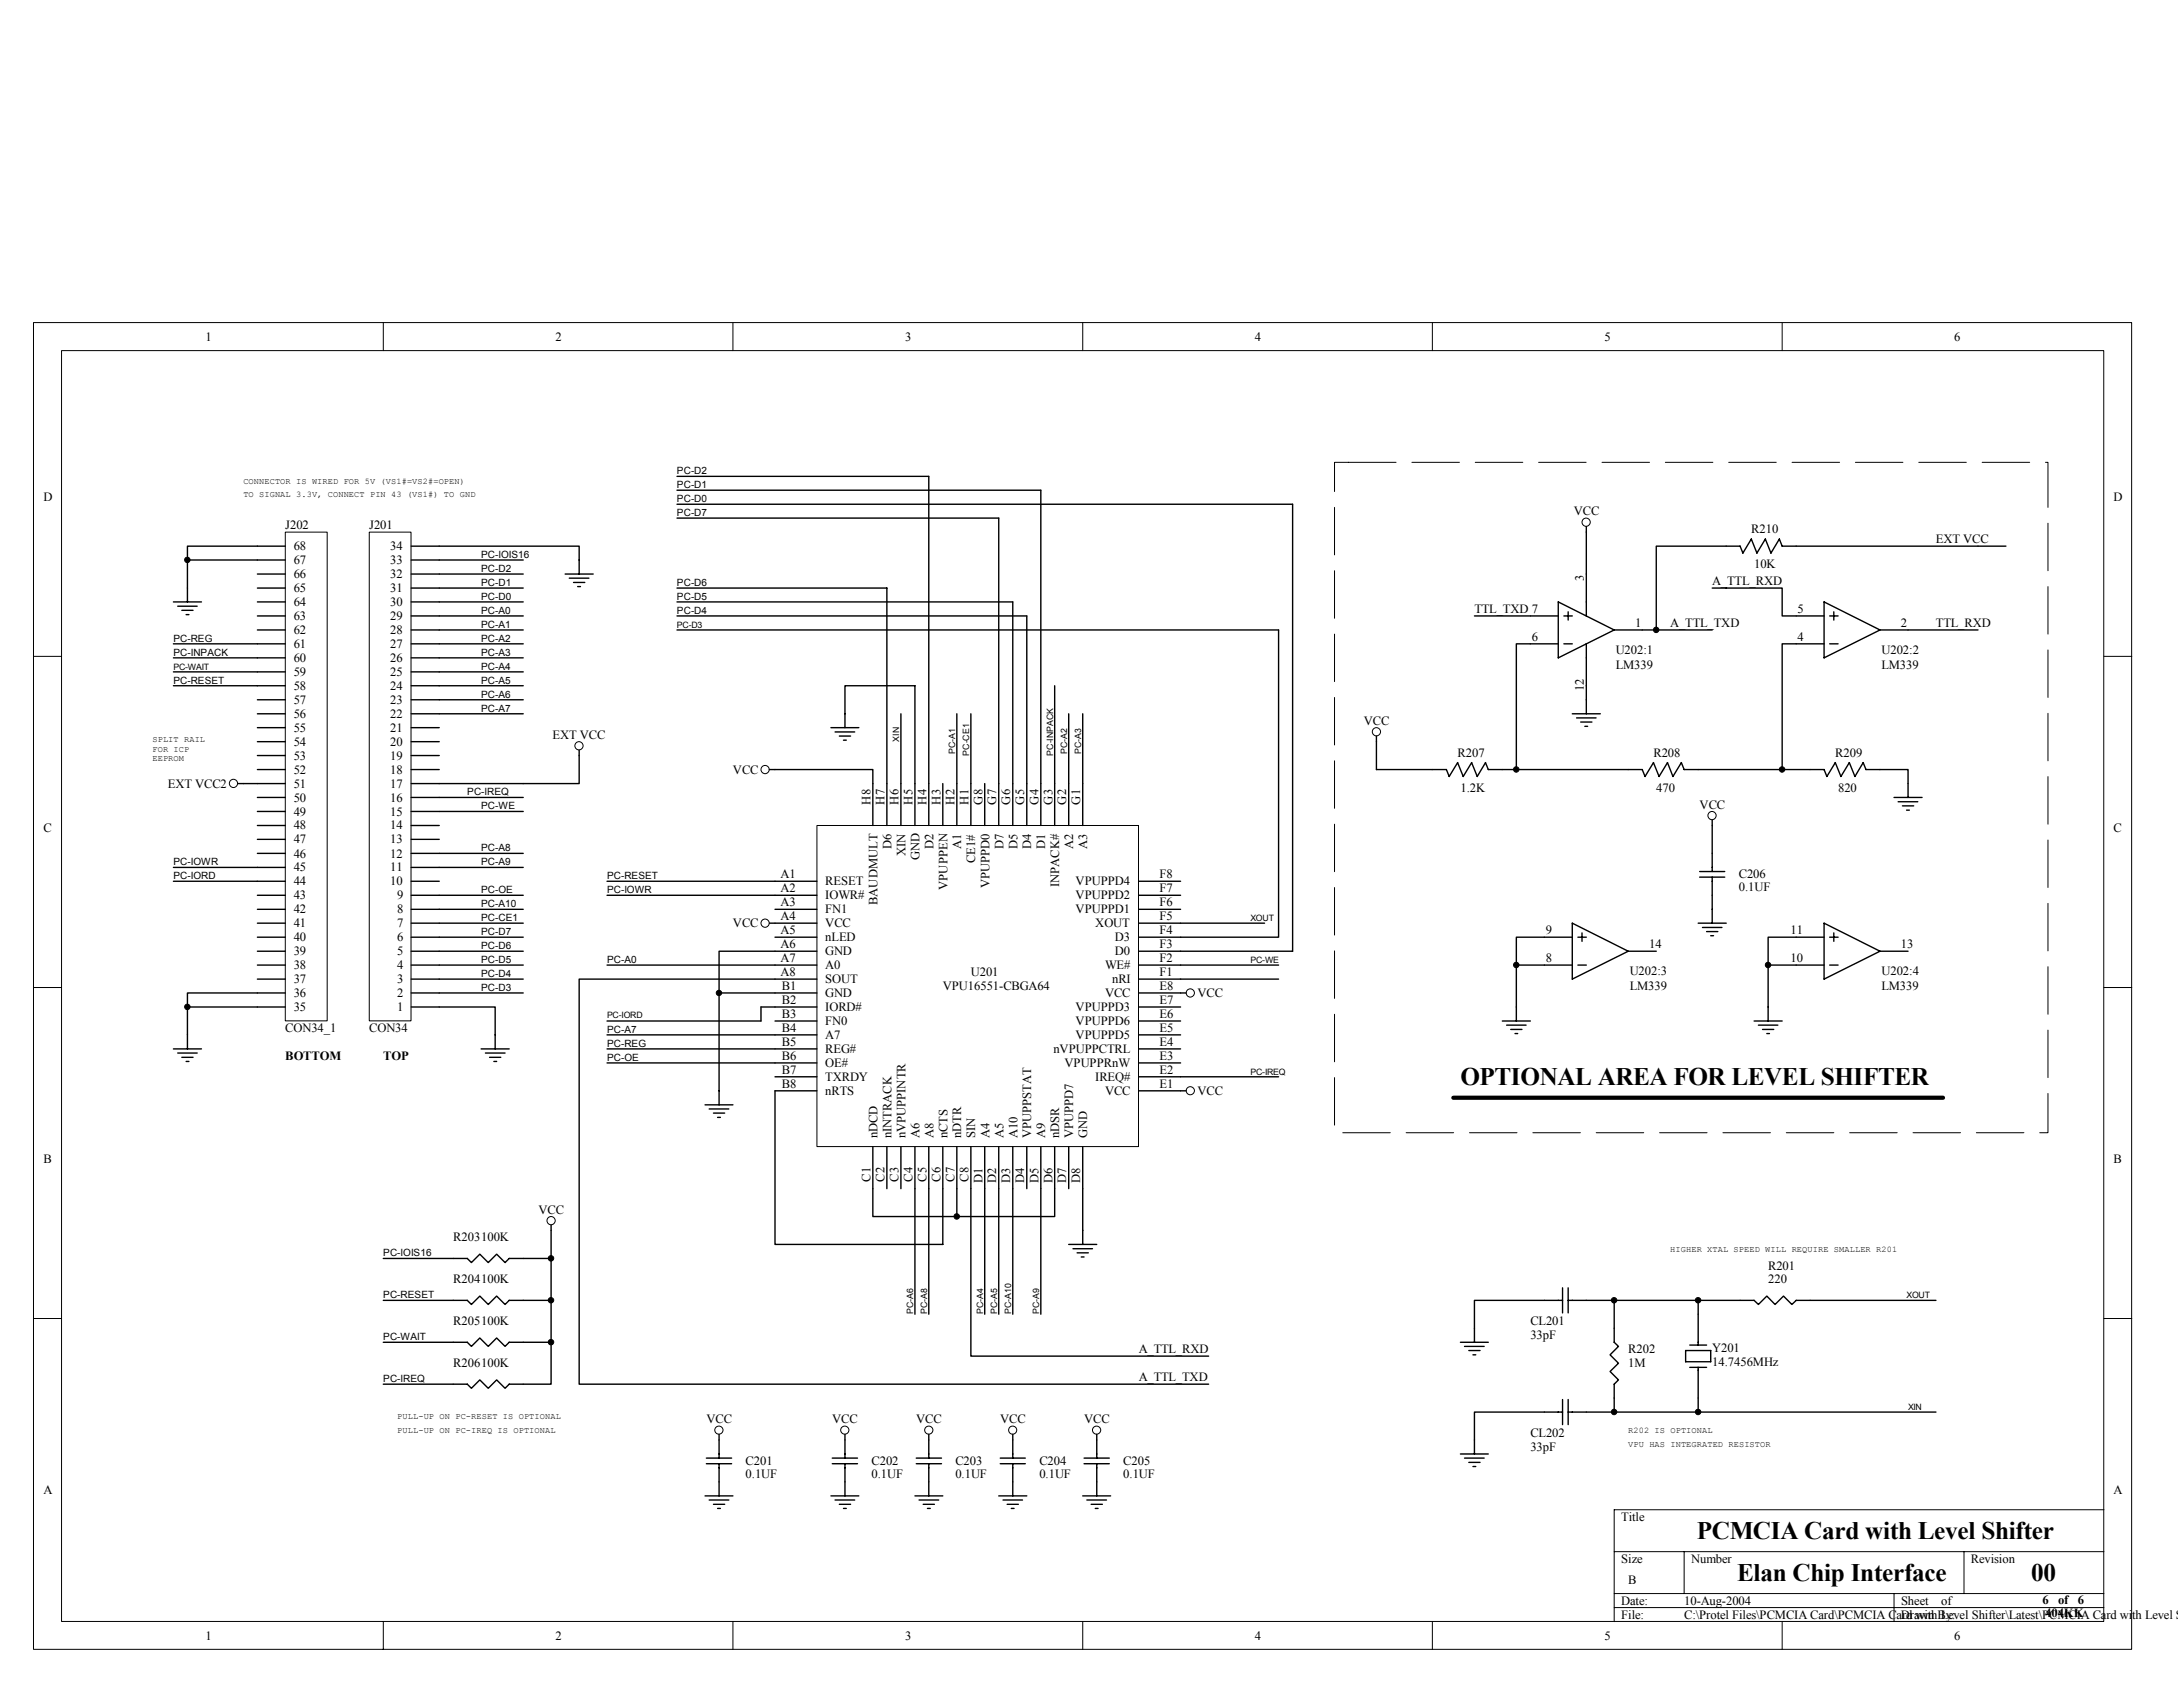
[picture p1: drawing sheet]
<svg xmlns="http://www.w3.org/2000/svg" width="279mm" height="216mm" viewBox="0 0 279 216" stroke-linecap="round" stroke-linejoin="round" font-family="sans-serif">
<g fill="none" stroke="#000" stroke-width=".13">
<path d="M4.3 41.4h269.2v170.2h-269.2zM7.9 45h262v163h-262zM49.2 41.4v3.6M94 41.4v3.6M138.9 41.4v3.6M183.7 41.4v3.6M228.6 41.4v3.6M4.3 84.2h3.6M269.9 84.2h3.6M4.3 126.7h3.6M269.9 126.7h3.6M4.3 169.1h3.6"/>
<path d="M269.9 169.1h3.6M207.1 199.1h62.8M216 199.1v5.3M251.9 199.1v5.3M269.9 193.7h-62.8v14.3M49.2 208v3.6M94 208v3.6M138.9 208v3.6M183.7 208v3.6M207.1 204.4h62.8M207.1 206.2h62.8M228.6 208v3.6"/>
<path d="M243 204.4v3.6"/>
<circle cx="92.2" cy="183.5" r=".52"/>
</g>
<g fill="none" stroke="#000" stroke-width=".18">
<path d="M86.8 77.2h43.1v23.3M86.8 66.5h41.3v34M86.8 61.1h32.3v39.4M86.8 62.9h46.7v37.6M86.8 64.7h79v57.3h-14.4M86.8 79h44.9v21.5M86.8 75.4h27v25.1M86.8 80.8h77.2v39.4h-12.6M115.6 91.6v8.9M122.7 91.6v8.9M124.5 91.6v8.9M135.3 88v12.5"/>
<path d="M137.1 91.6v8.9M138.9 91.6v8.9M77.9 114.9h21.5M77.9 113.1h21.5M151.4 118.4h10.8M77.9 132.8h21.5M77.9 123.8h21.5M77.9 134.6h21.5M77.9 136.4h21.5M99.4 139.9v19.7h21.5v-7.1M99.4 125.6h-25.1v52h80.7M99.4 129.2h-1.8v1.8h-19.7"/>
<path d="M151.4 123.8h12.6M151.4 138.1h12.6M151.4 125.6h12.6M112 152.5v3.6h23.3v-3.6M117.4 152.5v16.1M119.1 152.5v16.1M122.7 152.5v3.6M124.5 152.5v21.5h30.5M126.3 152.5v16.1M128.1 152.5v16.1M129.9 152.5v16.1M133.5 152.5v16.1"/>
<path d="M198.1 166.8h2.3M200.4 165.2v3.2M200.4 179.5v3.3M201.2 166.8h23.8l.6 .5 1.1-1 1 1 1.1-1 1.1 1 .5-.5h17.9M201.2 165.2v3.2M201.2 179.5v3.3M207.1 166.8v5.4l.5 .5-1.1 1.1 1.1 1.1-1.1 1 1.1 1.1-.5 .6v3.5M217.8 166.8v1.8M217.8 179.3v1.8M90.6 187.8h3.3M90.6 187h3.3M92.2 184v3"/>
<path d="M92.2 187.8v2.3M106.8 187.8h3.2M106.8 187h3.2M108.4 184.7v2.3M108.4 187.8v2.3M198.1 181.1h2.3M201.2 181.1h47.1"/>
</g>
<g fill="#000" stroke="#000" stroke-width=".13">
<circle cx="207.1" cy="181.1" r=".35"/>
<circle cx="217.8" cy="181.1" r=".35"/>
</g>
<path d="M104.8 105.9h41.2v41.2h-41.2z" fill="#fff"/>
<g fill="none" stroke="#000" stroke-width=".13">
<path d="M104.8 105.9h41.2v41.2h-41.2z"/>
<circle cx="203.5" cy="67" r=".53"/>
<circle cx="74.3" cy="95.7" r=".53"/>
<circle cx="176.6" cy="93.9" r=".53"/>
<circle cx="30" cy="100.5" r=".53"/>
<circle cx="219.6" cy="104.6" r=".53"/>
</g>
<g fill="none" stroke="#000" stroke-width=".18">
<path d="M22.2 77.2h3.6M22.8 77.8h2.5M23.3 78.3h1.5M23.9 78.8h.3M33 71.8h-9v5.4M33 70.1h-9v1.7M56.3 70.1h18v3.5M56.3 79h10.8M56.3 75.4h10.8M56.3 77.2h10.8M56.3 73.6h10.8M56.3 71.8h10.8"/>
<path d="M72.5 73.6h3.6M73 74.2h2.5M73.6 74.7h1.4M74.1 75.2h.4M189.1 79h10.8M199.9 77.2l7.2 3.6-7.2 3.6zM200.6 79h1.1M201.2 78.5v1M203.5 67.5v11.5M219.6 75.4h9v3.6h5.4M234 77.2l7.2 3.6-7.2 3.6zM234.7 79h1.1"/>
<path d="M235.2 78.5v1M257.3 70.1h-28.7l-.3-.9-1.1 1.8-.7-1.8-1.1 1.8-.7-1.8-1.1 1.8-.4-.9h-10.7v10.7M22.2 82.6h10.8M22.2 84.4h10.8M22.2 86.2h10.8M22.2 88h10.8M56.3 82.6h10.8M56.3 80.8h10.8M56.3 91.6h10.8M56.3 84.4h10.8M56.3 86.2h10.8M56.3 88h10.8"/>
<path d="M56.3 89.8h10.8M74.3 96.2v4.3h-18M99.4 98.7h12.6v7.2M106.6 93.3h3.6M107.1 93.9h2.5M107.7 94.4h1.4M108.2 95h.4M108.4 93.3v-5.3h9v17.9M194.5 98.7h16.2l.3 .9 1.1-1.8 .7 1.8 1.1-1.8 .7 1.8 1.1-1.8 .3 .9h18l.4 .9 1-1.8 .8 1.8 1-1.8 .8 1.8 1-1.8 .4 .9h5.4v3.6M199.9 82.6h-5.4v16.1h-3.6l-.3-.9-1.1 1.8-.7-1.8-1.1 1.8-.7-1.8-1.1 1.8-.4-.9h-8.9v-4.3M200.6 82.6h1.1M201.7 91.6h3.6"/>
<path d="M202.2 92.1h2.5M202.8 92.6h1.4M203.3 93.2h.4M203.5 82.6v9M207.1 80.8h12.5M234 82.6h-5.4v16.1M234.7 82.6h1.1M241.2 80.8h12.5M22.2 113.1h10.8M22.2 111.3h10.8M30.5 100.5h2.5M56.3 114.9h10.8"/>
<path d="M56.3 116.6h10.8M56.3 118.4h10.8M56.3 102.3h10.8M56.3 111.3h10.8M56.3 104.1h10.8M56.3 109.5h10.8M99.4 113.1h5.4M99.4 114.9h5.4M99.4 116.6h5.4M99.4 118.4h5.4M113.8 100.5v5.4M115.6 100.5v5.4"/>
<path d="M119.1 100.5v5.4M120.9 100.5v5.4M122.7 100.5v5.4M124.5 100.5v5.4M126.3 100.5v5.4M128.1 100.5v5.4M129.9 100.5v5.4M131.7 100.5v5.4M133.5 100.5v5.4M135.3 100.5v5.4M137.1 100.5v5.4M138.9 100.5v5.4"/>
<path d="M146.1 113.1h5.3M146.1 114.9h5.3M146.1 116.6h5.3M146.1 118.4h5.3M201.7 118.4l7.2 3.6-7.2 3.6zM202.9 119.7v1.1M217.8 118.4h3.6M218 112.5h3.3M218 111.8h3.3M218.4 119h2.5M218.9 119.5h1.5M219.6 105.2v6.6"/>
<path d="M219.6 112.5v5.9M234 118.4l7.2 3.6-7.2 3.6zM235.2 119.7v1.1M243 102.3h3.6M243.5 102.8h2.5M244.1 103.4h1.4M244.6 103.9h.3M22.2 134.6h3.6M22.8 135.1h2.5M23.3 135.6h1.5M23.9 136.2h.3M24 129.2h9"/>
<path d="M33 127.4h-9v7.2M56.3 129.2h7.2v5.4M56.3 120.2h10.8M56.3 122h10.8M56.3 123.8h10.8M56.3 125.6h10.8M56.3 127.4h10.8M61.7 134.6h3.6M62.3 135.1h2.5M62.8 135.6h1.4M63.4 136.2h.3M92.2 127.4h12.6"/>
<path d="M99.4 120.2h5.4M99.4 123.8h5.4M99.4 125.6h5.4M99.4 129.2h5.4M99.4 131h5.4M99.4 132.8h5.4M99.4 134.6h5.4M99.4 136.4h5.4M99.4 138.1h5.4M99.4 139.9h5.4M104.8 122h-12.6v19.7M146.1 120.2h5.3"/>
<path d="M146.1 122h5.3M146.1 123.8h5.3M146.1 125.6h5.3M146.1 127.4h5.3M146.1 129.2h5.3M146.1 131h5.3M146.1 132.8h5.3M146.1 134.6h5.3M146.1 136.4h5.3M146.1 138.1h5.3M146.1 139.9h5.3M192.7 131h3.6"/>
<path d="M193.3 131.5h2.5M193.8 132.1h1.4M194.4 132.6h.3M194.5 123.8h7.2M201.7 120.2h-7.2v10.8M202.4 120.2h1.1M202.4 123.8h1.1M208.9 122h3.6M219.5 120h.3M225 131h3.6M225.6 131.5h2.5M226.1 132.1h1.4"/>
<path d="M226.7 132.6h.3M226.8 123.8h7.2M234 120.2h-7.2v10.8M234.7 120.2h1.1M234.7 123.8h1.1M241.2 122h3.6M70.7 157.8v19.8h-5.4l-.5 .5-1.1-1.1-1.1 1.1-1-1.1-1.1 1.1-.6-.5h-10.7M90.4 141.7h3.6M91 142.3h2.5M91.5 142.8h1.5M92.1 143.3h.3M112 147.1v5.4"/>
<path d="M113.8 147.1v5.4M115.6 147.1v5.4M117.4 147.1v5.4M119.1 147.1v5.4M120.9 147.1v5.4M122.7 147.1v5.4M124.5 147.1v5.4M126.3 147.1v5.4M128.1 147.1v5.4M129.9 147.1v5.4M131.7 147.1v5.4M133.5 147.1v5.4"/>
<path d="M135.3 147.1v5.4M137.1 147.1v5.4M137.1 159.6h3.6M138.9 147.1v12.5M49.2 161.4h10.7l.6 .6 1.1-1.1 1 1.1 1.1-1.1 1.1 1.1 .5-.6h5.4M49.2 166.8h10.7l.6 .5 1.1-1 1 1 1.1-1 1.1 1 .5-.5h5.4M49.2 172.2h10.7l.6 .5 1.1-1.1 1 1.1 1.1-1.1 1.1 1.1 .5-.5h5.4M137.6 160.2h2.5M138.2 160.7h1.4M138.7 161.2h.4M187.3 172.2h3.6M187.9 172.7h2.5"/>
<path d="M188.4 173.2h1.5M189 173.8h.3M198.1 166.8h-9v5.4M216.2 173.2h3.3v1.5h-3.3zM216.8 172.6h2.1M216.8 175.4h2.1M217.8 168.6v4M217.8 175.4v3.9M90.4 191.9h3.6M91 192.4h2.5M91.5 193h1.5M92.1 193.5h.3"/>
<path d="M92.2 190.1v1.8M106.6 191.9h3.6M107.1 192.4h2.5M107.7 193h1.4M108.2 193.5h.4M108.4 190.1v1.8M117.4 191.9h3.5M117.5 187h3.3M117.5 187.8h3.3M117.9 192.4h2.5M118.4 193h1.5M119 193.5h.3"/>
<path d="M119.1 184.7v2.3M119.1 187.8v4.1M128.1 191.9h3.6M128.3 187h3.2M128.3 187.8h3.2M128.7 192.4h2.5M129.2 193h1.4M129.7 193.5h.4M129.9 184.7v2.3M129.9 187.8v4.1M138.9 191.9h3.6M139.1 187h3.2"/>
<path d="M139.1 187.8h3.2M139.4 192.4h2.5M140 193h1.4M140.5 193.5h.4M140.7 184.7v2.3M140.7 187.8v4.1M187.3 186.5h3.6M187.9 187h2.5M188.4 187.6h1.5M189 188.1h.3M198.1 181.1h-9v5.4"/>
</g>
<g fill="#000" stroke="#000" stroke-width=".13">
<circle cx="194.5" cy="98.7" r=".35"/>
<circle cx="212.5" cy="80.8" r=".35"/>
<circle cx="228.6" cy="98.7" r=".35"/>
<circle cx="194.5" cy="123.8" r=".35"/>
<circle cx="226.8" cy="123.8" r=".35"/>
</g>
<path d="M47.4 68.3h5.3v62.7h-5.3z" fill="#fff"/>
<path d="M47.4 68.3h5.3v62.7h-5.3z" fill="none" stroke="#000" stroke-width=".13"/>
<g fill="none" stroke="#000" stroke-width=".18">
<path d="M52.7 79h3.6M52.7 77.2h3.6M52.7 75.4h3.6M52.7 73.6h3.6M52.7 71.8h3.6M52.7 70.1h3.6M52.7 98.7h3.6M52.7 96.9h3.6M52.7 95.1h3.6M52.7 93.3h3.6M52.7 91.6h3.6M52.7 89.8h3.6"/>
<path d="M52.7 88h3.6M52.7 86.2h3.6M52.7 84.4h3.6M52.7 82.6h3.6M52.7 80.8h3.6M52.7 118.4h3.6M52.7 116.6h3.6M52.7 114.9h3.6M52.7 113.1h3.6M52.7 111.3h3.6M52.7 109.5h3.6M52.7 107.7h3.6"/>
<path d="M52.7 105.9h3.6M52.7 104.1h3.6M52.7 102.3h3.6M52.7 100.5h3.6M52.7 129.2h3.6M52.7 127.4h3.6M52.7 125.6h3.6M52.7 123.8h3.6M52.7 122h3.6M52.7 120.2h3.6"/>
</g>
<path d="M36.6 68.3h5.4v62.7h-5.4z" fill="#fff"/>
<g fill="none" stroke="#000" stroke-width=".13">
<path d="M36.6 68.3h5.4v62.7h-5.4z"/>
<circle cx="98.1" cy="98.7" r=".53"/>
<circle cx="98.1" cy="118.4" r=".53"/>
<circle cx="152.7" cy="127.4" r=".53"/>
<circle cx="152.7" cy="139.9" r=".52"/>
<circle cx="70.7" cy="156.6" r=".53"/>
<circle cx="108.4" cy="183.5" r=".52"/>
<circle cx="119.2" cy="183.5" r=".52"/>
<circle cx="129.9" cy="183.5" r=".52"/>
<circle cx="140.7" cy="183.5" r=".52"/>
</g>
<g fill="none" stroke="#000" stroke-width=".18">
<path d="M33 79h3.6M33 77.2h3.6M33 75.4h3.6M33 73.6h3.6M33 71.8h3.6M33 70.1h3.6M33 98.7h3.6M33 96.9h3.6M33 95.1h3.6M33 93.3h3.6M33 91.6h3.6M33 89.8h3.6"/>
<path d="M33 88h3.6M33 86.2h3.6M33 84.4h3.6M33 82.6h3.6M33 80.8h3.6M98.7 98.7h.7M33 118.4h3.6M33 116.6h3.6M33 114.9h3.6M33 113.1h3.6M33 111.3h3.6M33 109.5h3.6"/>
<path d="M33 107.7h3.6M33 105.9h3.6M33 104.1h3.6M33 102.3h3.6M33 100.5h3.6M98.7 118.4h.7M33 129.2h3.6M33 127.4h3.6M33 125.6h3.6M33 123.8h3.6M33 122h3.6M33 120.2h3.6"/>
<path d="M151.4 127.4h.8M151.4 139.9h.8M70.7 157.1v.7M108.4 184v.7M119.1 184v.7M129.9 184v.7M140.7 184v.7"/>
</g>
<g fill="#000" stroke="#000" stroke-width=".13">
<circle cx="24" cy="71.8" r=".35"/>
<circle cx="24" cy="129.2" r=".35"/>
<circle cx="92.2" cy="127.4" r=".35"/>
<circle cx="122.7" cy="156" r=".35"/>
<circle cx="70.7" cy="172.2" r=".35"/>
<circle cx="70.7" cy="166.8" r=".35"/>
<circle cx="70.7" cy="161.4" r=".35"/>
<circle cx="207.1" cy="166.8" r=".35"/>
<circle cx="217.8" cy="166.8" r=".35"/>
</g>
<path d="M173 59.3h89.7v86h-91.5v-86h1.8" fill="none" stroke="#000" stroke-width=".13" stroke-dasharray="6.1 2"/>
<path d="M186.4 140.8h62.9" fill="none" stroke="#000" stroke-width=".54"/>
<g font-size="3.2">
<text x="187.3" y="139.2">OPTIONAL AREA FOR LEVEL SHIFTER</text>
<text x="217.7" y="197.5">PCMCIA Card with Level Shifter</text>
<text x="222.9" y="202.8">Elan Chip Interface</text>
<text x="260.6" y="202.8">00</text>
</g>
<g font-size="1.6">
<text x="26.4" y="43.7">1</text>
<text x="71.2" y="43.7">2</text>
<text x="116.1" y="43.7">3</text>
<text x="161" y="43.7">4</text>
<text x="205.8" y="43.7">5</text>
<text x="250.7" y="43.7">6</text>
<text x="5.6" y="64.3">D</text>
<text x="271.1" y="64.3">D</text>
<text x="36.6" y="67.9">J202</text>
<text x="37.7" y="70.6">68</text>
<text x="47.4" y="67.9">J201</text>
<text x="50.1" y="70.6">34</text>
<text x="201.9" y="66.1">VCC</text>
<text x="224.7" y="68.4">R210</text>
<text x="248.3" y="69.7">EXT VCC</text>
<text x="37.7" y="77.7">64</text>
<text x="37.7" y="75.9">65</text>
<text x="37.7" y="74.2">66</text>
<text x="37.7" y="72.4">67</text>
<text x="50.1" y="77.7">30</text>
<text x="50.1" y="75.9">31</text>
<text x="50.1" y="74.2">32</text>
<text x="50.1" y="72.4">33</text>
<text x="203.2" y="74.5" transform="rotate(-90 203.2 74.5)">3</text>
<text x="219.6" y="75.1">A_TTL_RXD</text>
<text x="225" y="72.9">10K</text>
<text x="37.7" y="83.1">61</text>
<text x="37.7" y="81.3">62</text>
<text x="37.7" y="79.5">63</text>
<text x="50.1" y="83.1">27</text>
<text x="50.1" y="81.3">28</text>
<text x="50.1" y="79.5">29</text>
<text x="189.1" y="78.6">TTL_TXD 7</text>
<text x="196.5" y="82.2">6</text>
<text x="207.3" y="83.8">U202:1</text>
<text x="209.8" y="80.4">1</text>
<text x="214.3" y="80.4">A_TTL_TXD</text>
<text x="230.6" y="82.2">4</text>
<text x="230.6" y="78.6">5</text>
<text x="241.4" y="83.8">U202:2</text>
<text x="243.9" y="80.4">2</text>
<text x="248.3" y="80.4">TTL_RXD</text>
<text x="37.7" y="88.5">58</text>
<text x="37.7" y="86.7">59</text>
<text x="37.7" y="84.9">60</text>
<text x="50.1" y="88.5">24</text>
<text x="50.1" y="86.7">25</text>
<text x="50.1" y="84.9">26</text>
<text x="203.2" y="88.7" transform="rotate(-90 203.2 88.7)">12</text>
<text x="207.3" y="85.8">LM339</text>
<text x="241.4" y="85.8">LM339</text>
<text x="37.7" y="95.7">54</text>
<text x="37.7" y="93.9">55</text>
<text x="37.7" y="92.1">56</text>
<text x="37.7" y="90.3">57</text>
<text x="50.1" y="95.7">20</text>
<text x="50.1" y="93.9">21</text>
<text x="50.1" y="92.1">22</text>
<text x="50.1" y="90.3">23</text>
<text x="70.9" y="94.8">EXT VCC</text>
<text x="175" y="93">VCC</text>
<text x="21.5" y="101">EXT VCC2</text>
<text x="37.7" y="101">51</text>
<text x="37.7" y="99.3">52</text>
<text x="37.7" y="97.5">53</text>
<text x="50.1" y="101">17</text>
<text x="50.1" y="99.3">18</text>
<text x="50.1" y="97.5">19</text>
<text x="94" y="99.3">VCC</text>
<text x="187" y="97.1">R207</text>
<text x="187.3" y="101.6">1.2K</text>
<text x="212.1" y="97.1">R208</text>
<text x="212.5" y="101.6">470</text>
<text x="235.4" y="97.1">R209</text>
<text x="235.8" y="101.6">820</text>
<text x="5.6" y="106.8">C</text>
<text x="37.7" y="106.4">48</text>
<text x="37.7" y="104.6">49</text>
<text x="37.7" y="102.8">50</text>
<text x="50.1" y="106.4">14</text>
<text x="50.1" y="104.6">15</text>
<text x="50.1" y="102.8">16</text>
<text x="111.7" y="103.2" transform="rotate(-90 111.7 103.2)">H8</text>
<text x="113.5" y="103.2" transform="rotate(-90 113.5 103.2)">H7</text>
<text x="115.3" y="103.2" transform="rotate(-90 115.3 103.2)">H6</text>
<text x="117.1" y="103.2" transform="rotate(-90 117.1 103.2)">H5</text>
<text x="118.9" y="103.2" transform="rotate(-90 118.9 103.2)">H4</text>
<text x="120.6" y="103.2" transform="rotate(-90 120.6 103.2)">H3</text>
<text x="122.4" y="103.2" transform="rotate(-90 122.4 103.2)">H2</text>
<text x="124.2" y="103.2" transform="rotate(-90 124.2 103.2)">H1</text>
<text x="126" y="103.2" transform="rotate(-90 126 103.2)">G8</text>
<text x="127.8" y="103.2" transform="rotate(-90 127.8 103.2)">G7</text>
<text x="129.6" y="103.2" transform="rotate(-90 129.6 103.2)">G6</text>
<text x="131.4" y="103.2" transform="rotate(-90 131.4 103.2)">G5</text>
<text x="133.2" y="103.2" transform="rotate(-90 133.2 103.2)">G4</text>
<text x="135" y="103.2" transform="rotate(-90 135 103.2)">G3</text>
<text x="136.8" y="103.2" transform="rotate(-90 136.8 103.2)">G2</text>
<text x="138.6" y="103.2" transform="rotate(-90 138.6 103.2)">G1</text>
<text x="218" y="103.7">VCC</text>
<text x="271.1" y="106.8">C</text>
<text x="37.7" y="113.6">44</text>
<text x="37.7" y="111.8">45</text>
<text x="37.7" y="110">46</text>
<text x="37.7" y="108.2">47</text>
<text x="50.1" y="113.6">10</text>
<text x="50.1" y="111.8">11</text>
<text x="50.1" y="110">12</text>
<text x="50.1" y="108.2">13</text>
<text x="100.1" y="112.7">A1</text>
<text x="105.9" y="113.6">RESET</text>
<text x="114.4" y="108.9" transform="rotate(-90 114.4 108.9)">D6</text>
<text x="116.1" y="109.8" transform="rotate(-90 116.1 109.8)">XIN</text>
<text x="117.9" y="110.4" transform="rotate(-90 117.9 110.4)">GND</text>
<text x="119.7" y="108.9" transform="rotate(-90 119.7 108.9)">D2</text>
<text x="123.3" y="108.9" transform="rotate(-90 123.3 108.9)">A1</text>
<text x="125.1" y="110.7" transform="rotate(-90 125.1 110.7)">CE1#</text>
<text x="126.9" y="114" transform="rotate(-90 126.9 114)">VPUPPD0</text>
<text x="128.7" y="108.9" transform="rotate(-90 128.7 108.9)">D7</text>
<text x="130.5" y="108.9" transform="rotate(-90 130.5 108.9)">D5</text>
<text x="132.3" y="108.9" transform="rotate(-90 132.3 108.9)">D4</text>
<text x="134.1" y="108.9" transform="rotate(-90 134.1 108.9)">D1</text>
<text x="135.9" y="113.8" transform="rotate(-90 135.9 113.8)">INPACK#</text>
<text x="137.7" y="108.9" transform="rotate(-90 137.7 108.9)">A2</text>
<text x="138" y="113.6">VPUPPD4</text>
<text x="139.5" y="108.9" transform="rotate(-90 139.5 108.9)">A3</text>
<text x="148.8" y="112.7">F8</text>
<text x="223.1" y="112.7">C206</text>
<text x="37.7" y="119">41</text>
<text x="37.7" y="117.2">42</text>
<text x="37.7" y="115.4">43</text>
<text x="51" y="119">7</text>
<text x="51" y="117.2">8</text>
<text x="51" y="115.4">9</text>
<text x="94" y="119">VCC</text>
<text x="100.1" y="114.5">A2</text>
<text x="100.1" y="116.3">A3</text>
<text x="100.1" y="118.1">A4</text>
<text x="100.1" y="119.8">A5</text>
<text x="105.9" y="115.4">IOWR#</text>
<text x="105.9" y="117.2">FN1</text>
<text x="105.9" y="119">VCC</text>
<text x="112.6" y="116.1" transform="rotate(-90 112.6 116.1)">BAUDMULT</text>
<text x="121.5" y="114.1" transform="rotate(-90 121.5 114.1)">VPUPPEN</text>
<text x="138" y="117.2">VPUPPD1</text>
<text x="138" y="115.4">VPUPPD2</text>
<text x="140.5" y="119">XOUT</text>
<text x="148.8" y="116.3">F6</text>
<text x="148.8" y="114.5">F7</text>
<text x="148.8" y="118.1">F5</text>
<text x="148.8" y="119.8">F4</text>
<text x="198.3" y="119.8">9</text>
<text x="223.1" y="114.3">0.1UF</text>
<text x="229.7" y="119.8">11</text>
<text x="37.7" y="124.3">38</text>
<text x="37.7" y="122.5">39</text>
<text x="37.7" y="120.8">40</text>
<text x="51" y="124.3">4</text>
<text x="51" y="122.5">5</text>
<text x="51" y="120.8">6</text>
<text x="100.1" y="121.6">A6</text>
<text x="100.1" y="123.4">A7</text>
<text x="100.1" y="125.2">A8</text>
<text x="105.9" y="120.8">nLED</text>
<text x="105.9" y="122.5">GND</text>
<text x="105.9" y="124.3">A0</text>
<text x="124.5" y="125.2">U201</text>
<text x="141.8" y="124.3">WE#</text>
<text x="143" y="122.5">D0</text>
<text x="143" y="120.8">D3</text>
<text x="148.8" y="123.4">F2</text>
<text x="148.8" y="121.6">F3</text>
<text x="148.8" y="125.2">F1</text>
<text x="198.3" y="123.4">8</text>
<text x="209.1" y="125.1">U202:3</text>
<text x="211.6" y="121.6">14</text>
<text x="229.7" y="123.4">10</text>
<text x="241.4" y="125.1">U202:4</text>
<text x="243.9" y="121.6">13</text>
<text x="37.7" y="129.7">35</text>
<text x="37.7" y="127.9">36</text>
<text x="37.7" y="126.1">37</text>
<text x="51" y="129.7">1</text>
<text x="51" y="127.9">2</text>
<text x="51" y="126.1">3</text>
<text x="100.3" y="127">B1</text>
<text x="100.3" y="128.8">B2</text>
<text x="100.3" y="130.6">B3</text>
<text x="105.9" y="126.1">SOUT</text>
<text x="105.9" y="127.9">GND</text>
<text x="105.9" y="129.7">IORD#</text>
<text x="105.9" y="131.5">FN0</text>
<text x="120.9" y="127">VPU16551-CBGA64</text>
<text x="138" y="131.5">VPUPPD6</text>
<text x="138" y="129.7">VPUPPD3</text>
<text x="141.8" y="127.9">VCC</text>
<text x="142.7" y="126.1">nRI</text>
<text x="148.8" y="130.6">E6</text>
<text x="148.8" y="128.8">E7</text>
<text x="148.8" y="127">E8</text>
<text x="153.6" y="127.9">VCC</text>
<text x="209.1" y="127">LM339</text>
<text x="241.4" y="127">LM339</text>
<text x="36.6" y="132.4">CON34_1</text>
<text x="36.6" y="136">BOTTOM</text>
<text x="47.4" y="132.4">CON34</text>
<text x="49.2" y="136">TOP</text>
<text x="100.3" y="132.4">B4</text>
<text x="100.3" y="134.2">B5</text>
<text x="100.3" y="136">B6</text>
<text x="100.3" y="137.8">B7</text>
<text x="105.9" y="133.3">A7</text>
<text x="105.9" y="135.1">REG#</text>
<text x="105.9" y="136.9">OE#</text>
<text x="135.1" y="135.1">nVPUPPCTRL</text>
<text x="136.6" y="136.9">VPUPPRnW</text>
<text x="138" y="133.3">VPUPPD5</text>
<text x="148.8" y="132.4">E5</text>
<text x="148.8" y="137.8">E2</text>
<text x="148.8" y="136">E3</text>
<text x="148.8" y="134.2">E4</text>
<text x="100.3" y="139.6">B8</text>
<text x="105.9" y="138.7">TXRDY</text>
<text x="105.9" y="140.5">nRTS</text>
<text x="140.5" y="138.7">IREQ#</text>
<text x="141.8" y="140.5">VCC</text>
<text x="148.8" y="139.6">E1</text>
<text x="153.6" y="140.5">VCC</text>
<text x="5.6" y="149.2">B</text>
<text x="112.6" y="146" transform="rotate(-90 112.6 146)">nDCD</text>
<text x="114.4" y="146" transform="rotate(-90 114.4 146)">nINTRACK</text>
<text x="116.1" y="146" transform="rotate(-90 116.1 146)">nVPUPPINTR</text>
<text x="117.9" y="146" transform="rotate(-90 117.9 146)">A6</text>
<text x="119.7" y="146" transform="rotate(-90 119.7 146)">A8</text>
<text x="121.5" y="146" transform="rotate(-90 121.5 146)">nCTS</text>
<text x="123.3" y="146" transform="rotate(-90 123.3 146)">nDTR</text>
<text x="125.1" y="146" transform="rotate(-90 125.1 146)">SIN</text>
<text x="126.9" y="146" transform="rotate(-90 126.9 146)">A4</text>
<text x="128.7" y="146" transform="rotate(-90 128.7 146)">A5</text>
<text x="130.5" y="146" transform="rotate(-90 130.5 146)">A10</text>
<text x="132.3" y="146" transform="rotate(-90 132.3 146)">VPUPPSTAT</text>
<text x="134.1" y="146" transform="rotate(-90 134.1 146)">A9</text>
<text x="135.9" y="146" transform="rotate(-90 135.9 146)">nDSR</text>
<text x="137.7" y="146" transform="rotate(-90 137.7 146)">VPUPPD7</text>
<text x="139.5" y="146" transform="rotate(-90 139.5 146)">GND</text>
<text x="271.1" y="149.2">B</text>
<text x="69.1" y="155.7">VCC</text>
<text x="111.7" y="151.6" transform="rotate(-90 111.7 151.6)">C1</text>
<text x="113.5" y="151.6" transform="rotate(-90 113.5 151.6)">C2</text>
<text x="115.3" y="151.6" transform="rotate(-90 115.3 151.6)">C3</text>
<text x="117.1" y="151.6" transform="rotate(-90 117.1 151.6)">C4</text>
<text x="118.9" y="151.6" transform="rotate(-90 118.9 151.6)">C5</text>
<text x="120.6" y="151.6" transform="rotate(-90 120.6 151.6)">C6</text>
<text x="122.4" y="151.6" transform="rotate(-90 122.4 151.6)">C7</text>
<text x="124.2" y="151.6" transform="rotate(-90 124.2 151.6)">C8</text>
<text x="126" y="151.8" transform="rotate(-90 126 151.8)">D1</text>
<text x="127.8" y="151.8" transform="rotate(-90 127.8 151.8)">D2</text>
<text x="129.6" y="151.8" transform="rotate(-90 129.6 151.8)">D3</text>
<text x="131.4" y="151.8" transform="rotate(-90 131.4 151.8)">D4</text>
<text x="133.2" y="151.8" transform="rotate(-90 133.2 151.8)">D5</text>
<text x="135" y="151.8" transform="rotate(-90 135 151.8)">D6</text>
<text x="136.8" y="151.8" transform="rotate(-90 136.8 151.8)">D7</text>
<text x="138.6" y="151.8" transform="rotate(-90 138.6 151.8)">D8</text>
<text x="58.1" y="159.3">R203100K</text>
<text x="58.1" y="164.6">R204100K</text>
<text x="226.8" y="162.9">R201</text>
<text x="226.8" y="164.6">220</text>
<text x="58.1" y="170">R205100K</text>
<text x="146.1" y="173.6">A_TTL_RXD</text>
<text x="196.3" y="170">CL201</text>
<text x="196.3" y="171.8">33pF</text>
<text x="208.9" y="173.6">R202</text>
<text x="219.6" y="173.4">Y201</text>
<text x="58.1" y="175.4">R206100K</text>
<text x="146.1" y="177.2">A_TTL_TXD</text>
<text x="208.9" y="175.4">1M</text>
<text x="219.6" y="175.2">14.7456MHz</text>
<text x="90.6" y="182.6">VCC</text>
<text x="106.8" y="182.6">VCC</text>
<text x="117.5" y="182.6">VCC</text>
<text x="128.3" y="182.6">VCC</text>
<text x="139.1" y="182.6">VCC</text>
<text x="196.3" y="184.4">CL202</text>
<text x="5.6" y="191.7">A</text>
<text x="95.7" y="187.9">C201</text>
<text x="95.7" y="189.5">0.1UF</text>
<text x="111.8" y="187.9">C202</text>
<text x="111.8" y="189.5">0.1UF</text>
<text x="122.6" y="187.9">C203</text>
<text x="122.6" y="189.5">0.1UF</text>
<text x="133.3" y="187.9">C204</text>
<text x="133.3" y="189.5">0.1UF</text>
<text x="144.1" y="187.9">C205</text>
<text x="144.1" y="189.5">0.1UF</text>
<text x="196.3" y="186.1">33pF</text>
<text x="271.1" y="191.7">A</text>
<text x="208" y="195.1">Title</text>
<text x="208" y="200.5">Size</text>
<text x="208.9" y="203.2">B</text>
<text x="217" y="200.5">Number</text>
<text x="252.8" y="200.5">Revision</text>
<text x="208" y="205.8">Date:</text>
<text x="208" y="207.6">File:</text>
<text x="216" y="205.8">10-Aug-2004</text>
<text x="216.1" y="207.6">C:\Protel Files\PCMCIA Card\PCMCIA Card with Level Shifter\Latest\PCMCIA Card with Level S</text>
<text x="243.9" y="207.6">Drawn By:</text>
<text x="243.9" y="205.8">Sheet</text>
<text x="249" y="205.8">of</text>
<text x="262" y="205.7">6</text>
<text x="262.4" y="207.5">404KK</text>
<text x="264" y="205.7">of 6</text>
<text x="26.4" y="210.3">1</text>
<text x="71.2" y="210.3">2</text>
<text x="116.1" y="210.3">3</text>
<text x="161" y="210.3">4</text>
<text x="205.8" y="210.3">5</text>
<text x="250.7" y="210.3">6</text>
</g>
<g font-size="1.3">
<text x="86.8" y="60.8">PC-D2</text>
<text x="86.8" y="62.6">PC-D1</text>
<text x="86.8" y="64.4">PC-D0</text>
<text x="61.7" y="71.6">PC-IOIS16</text>
<text x="86.8" y="66.2">PC-D7</text>
<text x="61.7" y="77">PC-D0</text>
<text x="61.7" y="73.4">PC-D2</text>
<text x="61.7" y="75.2">PC-D1</text>
<text x="86.8" y="75.2">PC-D6</text>
<text x="86.8" y="77">PC-D5</text>
<text x="22.2" y="82.3">PC-REG</text>
<text x="61.7" y="80.5">PC-A1</text>
<text x="61.7" y="78.7">PC-A0</text>
<text x="61.7" y="82.3">PC-A2</text>
<text x="86.8" y="78.7">PC-D4</text>
<text x="22.2" y="87.7">PC-RESET</text>
<text x="22.2" y="84.1">PC-INPACK</text>
<text x="61.7" y="84.1">PC-A3</text>
<text x="61.7" y="85.9">PC-A4</text>
<text x="61.7" y="87.7">PC-A5</text>
<text x="61.7" y="89.5">PC-A6</text>
<text x="61.7" y="91.3">PC-A7</text>
<text x="59.9" y="102">PC-IREQ</text>
<text x="61.7" y="103.8">PC-WE</text>
<text x="22.2" y="111">PC-IOWR</text>
<text x="22.2" y="112.8">PC-IORD</text>
<text x="61.7" y="111">PC-A9</text>
<text x="61.7" y="109.2">PC-A8</text>
<text x="77.9" y="112.8">PC-RESET</text>
<text x="61.7" y="120">PC-D7</text>
<text x="61.7" y="118.2">PC-CE1</text>
<text x="61.7" y="116.4">PC-A10</text>
<text x="61.7" y="114.6">PC-OE</text>
<text x="77.9" y="114.6">PC-IOWR</text>
<text x="61.7" y="125.3">PC-D4</text>
<text x="61.7" y="123.5">PC-D5</text>
<text x="61.7" y="121.8">PC-D6</text>
<text x="77.9" y="123.5">PC-A0</text>
<text x="61.7" y="127.1">PC-D3</text>
<text x="77.9" y="132.5">PC-A7</text>
<text x="77.9" y="134.3">PC-REG</text>
<text x="77.9" y="136.1">PC-OE</text>
<text x="49.2" y="161.2">PC-IOIS16</text>
<text x="49.2" y="166.5">PC-RESET</text>
<text x="49.2" y="171.9">PC-WAIT</text>
<text x="49.2" y="177.3">PC-IREQ</text>
</g>
<g font-size="1.1">
<text x="31.2" y="62">CONNECTOR IS WIRED FOR 5V (VS1#=VS2#=OPEN)</text>
<text x="31.2" y="63.8">TO SIGNAL 3.3V, CONNECT PIN 43 (VS1#) TO GND</text>
<text x="86.8" y="80.5">PC-D3</text>
<text x="22.2" y="85.9">PC-WAIT</text>
<text x="19.6" y="95.2">SPLIT RAIL</text>
<text x="115.3" y="95.1" transform="rotate(-90 115.3 95.1)">XIN</text>
<text x="19.6" y="96.4">FOR ICP</text>
<text x="19.6" y="97.7">EEPROM</text>
<text x="122.5" y="96.8" transform="rotate(-90 122.5 96.8)">PC-A1</text>
<text x="124.3" y="96.9" transform="rotate(-90 124.3 96.9)">PC-CE1</text>
<text x="135.1" y="96.9" transform="rotate(-90 135.1 96.9)">PC-INPACK</text>
<text x="136.9" y="96.8" transform="rotate(-90 136.9 96.8)">PC-A2</text>
<text x="138.7" y="96.8" transform="rotate(-90 138.7 96.8)">PC-A3</text>
<text x="160.4" y="118.2">XOUT</text>
<text x="160.4" y="123.5">PC-WE</text>
<text x="77.9" y="130.5">PC-IORD</text>
<text x="160.4" y="137.9">PC-IREQ</text>
<text x="214.3" y="160.6">HIGHER XTAL SPEED WILL REQUIRE SMALLER R201</text>
<text x="244.6" y="166.5">XOUT</text>
<text x="117.1" y="168.6" transform="rotate(-90 117.1 168.6)">PC-A6</text>
<text x="118.9" y="168.6" transform="rotate(-90 118.9 168.6)">PC-A8</text>
<text x="126.1" y="168.6" transform="rotate(-90 126.1 168.6)">PC-A4</text>
<text x="127.9" y="168.6" transform="rotate(-90 127.9 168.6)">PC-A5</text>
<text x="129.7" y="168.6" transform="rotate(-90 129.7 168.6)">PC-A10</text>
<text x="133.3" y="168.6" transform="rotate(-90 133.3 168.6)">PC-A9</text>
<text x="51" y="182.1">PULL-UP ON PC-RESET IS OPTIONAL</text>
<text x="51" y="183.9">PULL-UP ON PC-IREQ IS OPTIONAL</text>
<text x="208.9" y="183.9">R202 IS OPTIONAL</text>
<text x="208.9" y="185.7">VPU HAS INTEGRATED RESISTOR</text>
<text x="244.8" y="180.9">XIN</text>
</g>
</svg>
